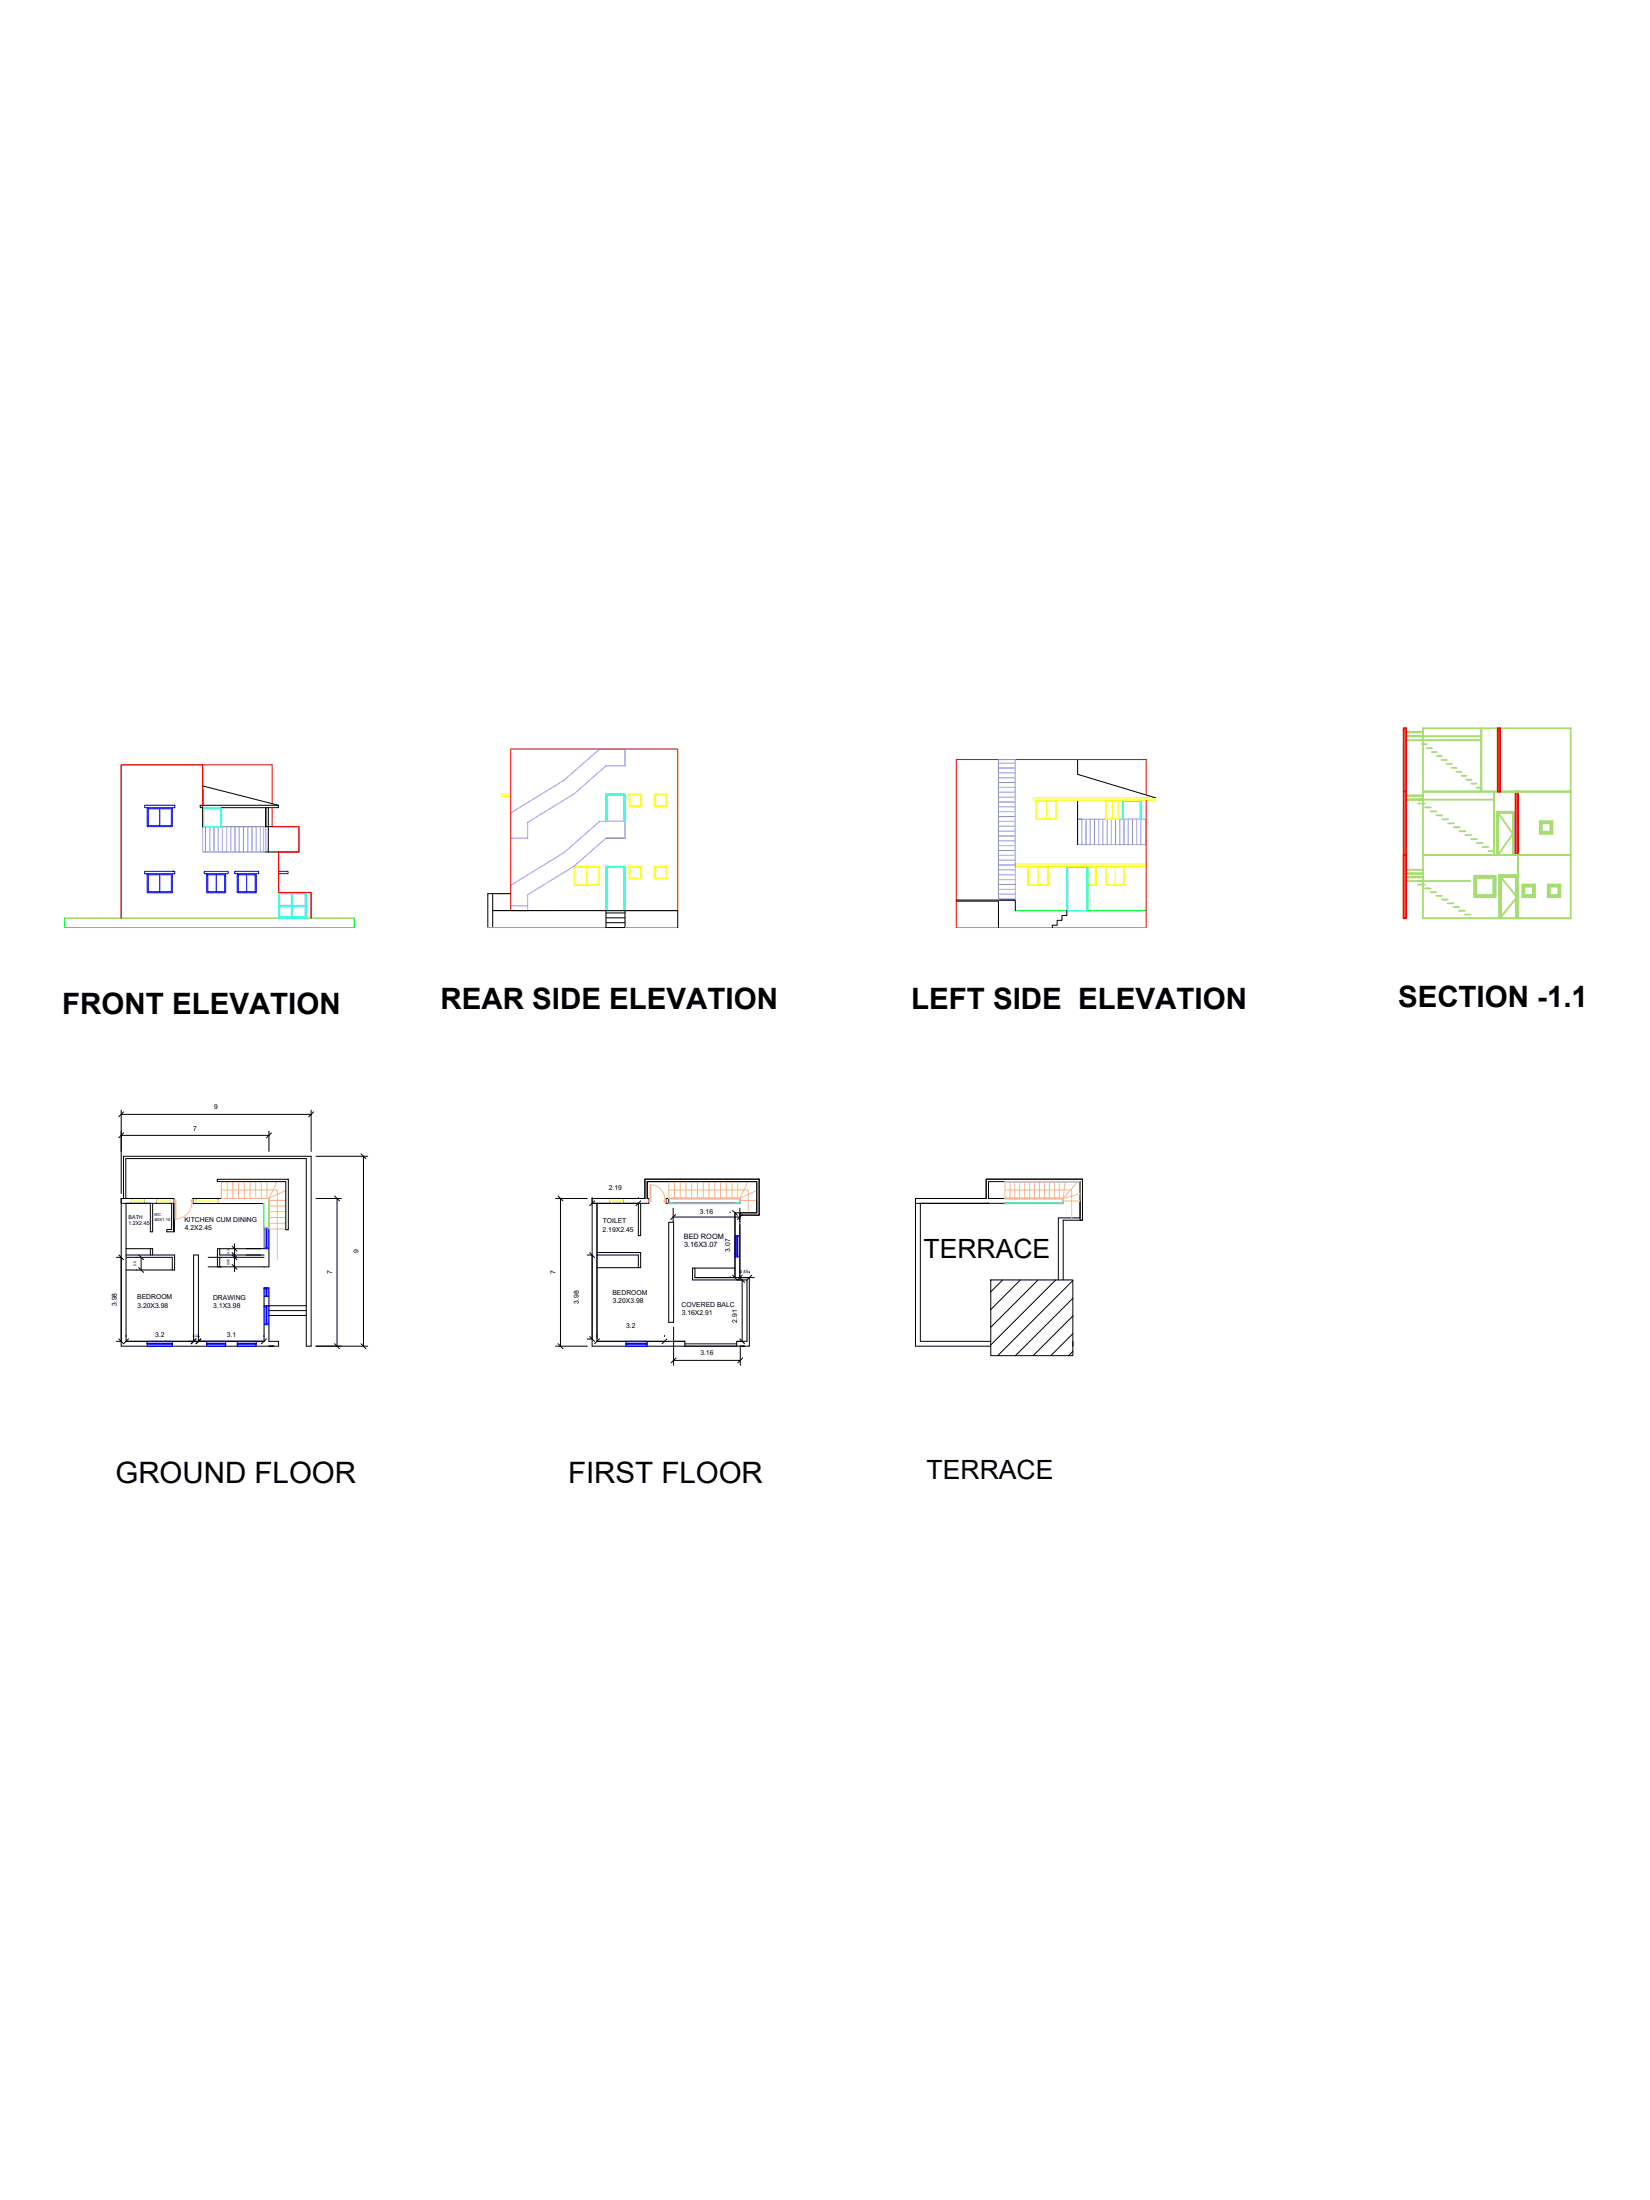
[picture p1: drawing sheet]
<svg xmlns="http://www.w3.org/2000/svg" width="457mm" height="610mm" viewBox="0 0 457 610" stroke-linecap="round" stroke-linejoin="round" font-family="sans-serif">
<!-- layer: 0 -->
<g fill="none" stroke="#000" stroke-width=".28">
<path d="M298.6 210.5v4.1l21.6 6.5M56.2 223.8h-.7v-.7h21.6v.7h-3.5v5.3v-5.3h-12.2M56.2 223.1v-4.4v4.4M56.2 229.1v-17.2h-22.6v42.5M75.4 229.1h7.4v7h-9.2M298.6 221.8v12.2M136.5 252.3h51.3v4.7M136.5 247.6v9.4M141.5 247.6h-6.3v9.4M167.9 252.3v4.7h5.3v-4.7M167.9 255.7h5.3M167.9 254.3h5.3"/>
<path d="M167.9 253h5.3M265 249.4h16.3M265 249.7h11.7M281.3 252.3v-2.9h-4.6v7.6M33.6 307.6v23.1M33.6 308.8h52.6M33.6 314.6h40.9M34.3 308.1l-1.4 1.4M34.3 313.9l-1.4 1.4M74.5 313.4v5.7M75.2 313.9l-1.4 1.4M86.2 307.6v11.5"/>
<path d="M86.9 308.1l-1.4 1.4M100 319.7l1.4 1.4M33.6 332.1v40.9h43.6v-1.3h-2.7v-14.8h-1.3v14.8h-38.3v-38.3h6.8v7.9h.6v-7.9M33.6 332.1h2.9v1.3h-2.9zM33.6 332.1h14.6M34.2 332.1v-11.7h52v52.6h-1.3v-52h-50v11.1M40 332.1h3.5v1.3h-3.5zM43.5 333.4h3.5M47 332.1h1.2v9.2v-7.9h-1.2zM47.6 333.4v7.3h-1.4v.6h2M53.5 332.1h.9v1.4h-.9zM54.4 332.1h5.9"/>
<path d="M54.4 333.5h5.9M60.2 326.8h19.7v14h-.7v-13.4h-19zM73.1 333.5h-12.8v-1.4h14.2v18.9h-16.8M87.6 320.4h14.3M87.6 332.1h7M92.7 331.4l1.4 1.4M93.4 332.1v40.9M100.7 320.4v52.6M154 332.1h8.7M154.6 331.4l1.4 1.4M155.3 332.1v40.9M164.1 332.1v40.9h43.5v-19h-2.6"/>
<path d="M164.1 332.1h.1M164.1 332.1h5v1.3h-5zM164.1 332.1h12.8M164.1 333.4h12.8v9h.6v-9M164.7 332.8l-1.3 1.3M176.9 332.1h.1M177.6 332.8l-1.4 1.3M178.7 332.1h-6.1v1.3h7.2v-1.3h-.5v-4.7h30.4v8.7M185.3 332.1h-.8v1.3h.8M185.3 332.1h19.7v1.3h-19.7M185.3 338.7h1.3v27.7h-1.3zM185.3 332.1v1.3"/>
<path d="M186.5 334.8v3.8M186.5 337.2h18.5M187.2 336.6l-1.3 1.3M202.3 336.1h.1M203 335.4l1.3 1.3M205 334.8v19.2M205.7 336.6l-1.4 1.3M209.7 336.1h-6v17.9M210.4 326.7h-31.7v5.4M210.4 326.7v10h-5.4v-.6h4.7M210.4 326.7v10h-5.4M273.9 332.1h20.7v1.3h-16.1h14.8"/>
<path d="M273.9 332.1h.1M278.5 333.4h-23.5v38.3h19.5M278.5 327.4h20.8M299.3 327.4v10.7h.6v-11.4h-26.6v5.4h-19.6v1.3h20.2M299.3 327.4h-25.4v4.7M299.3 327.4v10.1h-6v17.2M32.2 348.4h1.4v23.3h-1.4M32.9 347.7l1.4 1.4M34.9 348.4h12.8v3.5M34.9 347.8h13.5v4.1h-13.5M34.9 346h7.4v1.8M38.4 347.7l1.4 1.4"/>
<path d="M38.4 351.2l1.4 1.4M39.1 348.4v3.5M41.7 346v1.8M57.7 348.4h15.5M60.9 346v1.8h12.3M60.9 348.4v2.6M64.3 347.7l1.4 1.4M64.3 350.4l1.4 1.3M64.3 345.3l1.4 1.4M64.3 347.1l1.4 1.3M65 347.1v5.3M65 344.7v4.4"/>
<path d="M73.2 346h-12.9v5M162.7 347.8h1.4v23.2h-1.4M163.4 347.1l1.3 1.3M165.4 347.1h12.1v4.2h-.6v-3.5h-11.5v-14.4v38.3h24.4v1.3h14.3v-1.3h2.9v-17h-15.1v-3.3h11.8M165.4 351.3h11.5M192.5 351.4v2.6h11.2M202.3 354h.1M203 353.3l1.3 1.4 1.4-1.4M203.7 354h5.3M204.3 354.7h1.3v17h-1.3M205 354l1.3 1.3M205 352.7h.1"/>
<path d="M207.6 352.7h.1M208.3 353.3l-1.3 1.4M274.5 354.7h22.8v20.9h-22.8zM277.8 354.7l-3.3 3.3M282.7 354.7l-8.2 8.2M287.6 354.7l-13.1 13.1M292.5 354.7l-18 18M294.6 354.7v-16.6h5.3v-11.4h-26.6v5.4h-19.6v40.9h20.8M297.3 354.8l-20.8 20.8M297.3 359.7l-15.9 15.9M32.9 371l1.4 1.3 1.3-1.3M34.9 370.3h.1"/>
<path d="M52.3 371.7h4M53.6 370.3h.1M53.6 371.7v-23.9h1.4v23.9M54.3 371l-1.3 1.3M55 370.3h.1M55.7 371l-1.4 1.3M73.1 370.3h.1M73.8 371l-1.4 1.3M74.5 361.8h10.4M74.5 363.2h10.4M74.5 364.5h10.4M75.9 373h-1.4h1.4"/>
<path d="M87.6 373h14.3M92.7 372.3l1.4 1.4M100 372.3l1.4 1.4M154 373h8.7M154.6 372.3l1.4 1.4M163.4 370.4l1.3 1.3M165.4 370.3h.1M166.1 371l-1.4 1.3M184.1 370.3h.1M184.8 371l-1.3 1.3M186.6 367.8v10.5M186.6 377h18.5"/>
<path d="M187.3 376.3l-1.3 1.3M189.8 372.4h14.3M205 371l1.3 1.3M205.1 373v5.3M205.8 376.3l-1.4 1.3M206.3 373h-1.3h1.3M297.3 364.6l-11 11M297.3 369.5l-6.1 6.1M297.3 374.5l-1.2 1.1M297.3 371.7v1.3"/>
</g>
<circle cx="55" cy="370.3" r=".12" fill="#000" stroke="#000" stroke-width=".28"/>
<!-- layer: PLAN W -->
<g fill="none" stroke="#00f" stroke-width=".28">
<path d="M73.2 340.2h1.3v5.8h-1.3zM73.2 356.9h1.3v2.3h-1.3zM73.7 340.2h.3v.2h-.3zM73.7 345.7h.3v.3h-.3zM73.7 340.4h.3v5.3h-.3zM73.7 358.9h.3v.3h-.3zM73.7 356.9h.3v.3h-.3zM73.7 357.2h.3v1.7h-.3zM203.7 342.4h1.3v5.9h-1.3zM204.2 342.4h.3v.3h-.3zM204.2 348h.3v.3h-.3zM204.2 342.7h.3v5.3h-.3z"/>
<path d="M40.8 371.7h7v1.3h-7zM40.8 372.2h.2v.3h-.2zM41 372.2h6.5v.3h-6.5M47.5 372.2h.3v.3h-.3zM57.3 371.7h5.2v1.3h-5.2zM57.3 372.2h.3v.3h-.3zM57.6 372.2h4.6v.3h-4.6zM62.2 372.2h.3v.3h-.3zM65.7 371.7h5.3v1.3h-5.3zM65.7 372.2h.3v.3h-.3zM66 372.2h4.7v.3h-4.7zM70.7 372.2h.3v.3h-.3z"/>
<path d="M73.2 361.8h1.3v5.3h-1.3zM73.7 361.8h.3v.3h-.3zM73.7 366.8h.3v.3h-.3zM73.7 362.1h.3v4.7h-.3zM173.5 371.7h5.8v1.3h-5.8zM173.5 372.2h.3v.3h-.3zM173.8 372.2h5.2v.3h-5.2zM179 372.2h.3v.3h-.3z"/>
</g>
<!-- layer: 0.45 -->
<path d="M17.9 254.4h80.2v2.6h-80.2zM135.2 257h32.7M136.5 252.3h51.3M173.2 257h14.6M265 257h52.6M281.3 252.3h36.3" fill="none" stroke="#0f0" stroke-width=".28"/>
<!-- layer: ELE W -->
<g fill="none" stroke="#00f" stroke-width=".28">
<path d="M40.8 223.8h7v5.3h-7zM40.8 223.8h-.7v-.7h8.3v.7h-.6M41 224.1h6.5v4.7h-6.5zM44.3 224.1v4.7M40.8 242.1h7v5.3h-7zM40.8 242.1h-.7v-.7h8.3v.7h-.6M41 242.4h6.5v4.7h-6.5zM44.3 242.4v4.7M47.8 241.4h.6M57.3 242.1h5.2v5.3h-5.2zM57.3 242.1h-.7v-.6h6.6v.6h-.7M57.6 242.4h4.6v4.7h-4.6z"/>
<path d="M59.9 242.4v4.7M65.7 242.1h5.3v5.3h-5.3zM65.7 242.1h-.6v-.7h6.6v.7h-.7M66 242.4h4.7v4.7h-4.7zM68.4 242.4v4.7M77.2 241.4h2.6v.7h-2.6"/>
</g>
<!-- layer: DOOR -->
<g fill="none" stroke="#0ff" stroke-width=".28">
<path d="M56.2 223.8h5.2v5.3h-5.2zM56.4 229.1v-5h4.7v5M77.2 236.1v11.2h9M167.9 220h5.3v7.6h-5.3zM168.2 227.6v-7.3h4.7v7.3M311 221.8h5.2v5.2h-5.2zM311.3 227v-5h4.7v5M77.2 247.4h7.7v7h-7.7zM77.5 251.2h3.2v2.9h-3.2zM77.5 247.7h3.2v3.2h-3.2zM81 247.7h3.6v3.2h-3.6zM81 251.2h3.6v2.9h-3.6z"/>
<path d="M295.6 240.1h5.9v12.2h-5.9zM295.9 252.3v-12h5.3v12"/>
</g>
<path d="M77.2 236.1v11.3M86.2 247.3v7.1" fill="none" stroke="#000" stroke-width=".28"/>
<!-- layer: grill -->
<g fill="none" stroke="#7f7fff" stroke-width=".28">
<path d="M276.7 210.5h4.6v38.9h-4.6zM276.7 219.5h4.6M276.7 218.2h4.6M276.7 216.8h4.6M276.7 215.5h4.6M276.7 214.2h4.6M276.7 212.8h4.6M276.7 211.5h4.6M56.2 229.1h17.4v7h-17.4zM56.9 229.1v7M58.1 229.1v7M59.3 229.1h14.3"/>
<path d="M60.5 236.1v-7h-1.2v7h14.3M61.6 229.1v7M62.8 229.1v7M64 229.1v7M65.1 229.1v7M66.3 229.1v7M67.5 229.1v7M68.6 229.1v7M69.8 229.1v7M71 229.1v7M72.1 229.1v7M73 229.1v7"/>
<path d="M141.5 225.3l14.8-9.1 9.9-8.7h7v4.7h-5.3l-8.9 7.8-12.8 7.9v4.4h-4.7zM167.9 232.3h5.3h-5.3M167.9 232.3l-8.9 7.8-12.8 7.8v4.4h-4.7v-7l14.8-9 9.9-8.7h7v4.7M276.7 227.6h4.6M276.7 239.7h4.6M276.7 238.4h4.6M276.7 237h4.6M276.7 235.7h4.6M276.7 234.3h4.6M276.7 233h4.6M276.7 231.6h4.6M276.7 230.3h4.6"/>
<path d="M276.7 228.9h4.6M276.7 226.3h4.6M276.7 224.9h4.6M276.7 223.6h4.6M276.7 222.2h4.6M276.7 220.9h4.6M298.6 227v7h19v-7h-19h1.2v7M300.9 227v7M302.1 227v7M303.3 227v7M304.4 227v7M305.6 227v7"/>
<path d="M306.8 227v7M307.9 227v7M309.1 227v7M310.3 227v7M311.5 227v7M312.6 227v7M313.8 227v7M315 227v7M316.1 227v7M141.5 251h4.7M276.7 249.1h4.6M276.7 247.8h4.6"/>
<path d="M276.7 246.4h4.6M276.7 245.1h4.6M276.7 243.7h4.6M276.7 242.4h4.6M276.7 241h4.6"/>
</g>
<!-- layer: BORDER -->
<path d="M56.2 211.9v11.2M298.6 210.5h19h-52.6v46.5M317.6 210.5v9.8M75.4 223.8v5.3h7.4v7h-5.6v11.2h9v7.1M75.4 222.8v-10.9h-41.8v42.5M317.6 221.8v35.2M141.5 252.3v-44.8h46.3v44.8" fill="none" stroke="#f00" stroke-width=".28"/>
<path d="M56.2 217.8l20.9 5.3M73.6 229.1h1.8M74.3 223.8v12.3" fill="none" stroke="#000" stroke-width=".28"/>
<!-- layer: ELE W -->
<g fill="none" stroke="#ff0" stroke-width=".28">
<path d="M141.5 220h-2.6v.7h2.6M174.3 220h3.5v3.5h-3.5zM174.6 220.3h2.9v2.9h-2.9zM181.3 220h3.5v3.5h-3.5zM181.6 220.3h3v2.9h-3zM281.3 239.4h36.3M287 221.8h5.9v5.2h-5.9zM287 221.8h-.7v-.7h33.9v.7h-27.3M287.3 222h5.3v4.7h-5.3zM289.9 222v4.7M306.4 221.8h3.7v5.2h-3.7zM306.7 222h3.1v4.7h-3.1z"/>
<path d="M308.2 222v4.7M136.5 247.6h5M159 240.1h7.1v5.2h-7.1zM159.3 240.3h6.5v4.7h-6.5zM162.5 240.3v4.7M174.3 240.1h3.5v3.5h-3.5zM174.6 240.3h2.9v3h-2.9zM181.3 240.1h3.5v3.5h-3.5zM181.6 240.3h3v3h-3zM265 240.1h.1M281.3 240.1h36.3h-6M284.7 240.1h5.9v5.2h-5.9z"/>
<path d="M285 240.3h5.3v4.7h-5.3zM287.7 240.3v4.7M301.5 240.1h2.3v5.2h-2.3zM301.7 240.3h1.8v4.7h-1.8zM306.4 240.1h5.2v5.2h-5.2zM306.7 240.3h4.7v4.7h-4.7zM309 240.3v4.7"/>
</g>
<!-- layer: 0.45 -->
<path d="M167.9 240.1h5.3v12.2h-5.3zM168.2 252.3v-12h4.7v12" fill="none" stroke="#0ff" stroke-width=".28"/>
<!-- layer: grill -->
<path d="M295.6 252.3v1.4h-1.3v1.3h-1.4v1.4h-1.3v.6" fill="none" stroke="#000" stroke-width=".28"/>
<!-- layer: A-Wall -->
<path d="M74.5 332.1v8.1h-1.4v-6.7M185.3 332.1h19.7v1.3h-19.7M278.5 332.1h16.1v1.3h-16.1" fill="none" stroke="#6edda5" stroke-width=".5"/>
<!-- layer: A-Glaz -->
<g fill="none" stroke="#ffff7f" stroke-width=".28">
<path d="M36.5 332.4h.2v.7h-.2zM36.7 332.6h3v.3h-3zM37 332.8h2.4M37 332.6v.3M39.4 332.6v.3M39.7 332.4h.3v.7h-.3zM43.5 332.4h.3v.7h-.3zM43.8 332.6h2.9v.3h-2.9zM44.1 332.8h2.3M44.1 332.6v.3M46.4 332.6v.3M46.7 332.4h.3v.7h-.3z"/>
<path d="M54.4 332.4h.3v.7h-.3zM54.7 332.6h5.3v.3h-5.3zM55 332.6v.3M55 332.8h4.7M59.7 332.6v.3M60 332.4h.3v.7h-.3zM169.1 332.4h.3v.7h-.3zM169.4 332.6h2.9v.3h-2.9zM169.7 332.8h2.4M169.7 332.6v.3M172.1 332.6v.3M172.3 332.4h.3v.7h-.3z"/>
</g>
<!-- layer: A-Door -->
<path d="M48.2 332.4h.3v.7h-.3zM48.5 332.6h.3v.2h-.3zM48.5 333.1h.3v4.7h-.3zM52.9 332.6h.3v.2h-.3zM53.2 332.4h.3v.7h-.3zM53.2 333.1a4.7 4.7 0 0 1-4.7 4.7M179.8 332.4h.3v.7h-.3zM180.1 328.3a4.1 4.1 0 0 1 4.1 4.1M180.1 332.7h.3v.3h-.3zM180.1 328.3h.3v4.1h-.3zM183.9 332.7h.3v.3h-.3zM184.2 332.4h.3v.7h-.3z" fill="none" stroke="#ffbf7f" stroke-width=".28"/>
<!-- layer: A-Flor-Strs -->
<g fill="none" stroke="#ffbf7f" stroke-width=".28">
<path d="M61.4 329.8h15.5v19.3M61.4 327.4h17.8v13.1h-4.7v-8.4h-13.1zM62.9 327.4v4.7M64.5 327.4v4.7M66.1 327.4v4.7M67.7 327.4v4.7M69.3 327.4v4.7M70.8 327.4v4.7M72.4 327.4v4.7M74 327.4v4.7M74.5 332.6h4.7M74.5 334.2h4.7"/>
<path d="M74.5 335.8h4.7M74.5 337.4h4.7M74.5 338.9h4.7M76.8 327.4l-2.3 4.7 4.7-2.2M185.3 329.8h22v6.3M185.3 327.4h24.4v5.2h-4.7v-.5h-19.7zM186.9 327.4v4.7M188.5 327.4v4.7M190.1 327.4v4.7M191.7 327.4v4.7M193.3 327.4v4.7M194.9 327.4v4.7"/>
<path d="M196.5 327.4v4.7M198.1 327.4v4.7M199.7 327.4v4.7M201.3 327.4v4.7M202.8 327.4v4.7M204.4 327.4v4.7M207.2 327.4l-2.2 4.7 4.7-2.2M278.5 329.8h18.4v7.7M278.5 327.4h20.8v5.4h-4.7v-.7h-16.1zM279.8 327.4v4.7M281.2 327.4v4.7M282.6 327.4v4.7"/>
<path d="M283.9 327.4v4.7M285.3 327.4v4.7M286.7 327.4v4.7M288 327.4v4.7M289.4 327.4v4.7M290.8 327.4v4.7M292.1 327.4v4.7M293.5 327.4v4.7M295.2 327.4l-.6 4.7 4-4.7M299.3 330.7l-4.7 1.4"/>
</g>
<!-- layer: G-Sect -->
<g fill="#dcdcdc" stroke="#dcdcdc" stroke-width=".28">
<path d="M420 219.4l.6 17.5v-17.5zM420 219.4l.6 17.5h-.6z"/>
<path d="M389 219.4l.6 17.5v-17.5zM389 219.4l.6 17.5h-.6z"/>
<path d="M415 201.8l.7 17.6v-17.6zM415 201.8l.7 17.6h-.7z"/>
<path d="M389 201.8l.6 17.6v-17.6zM389 201.8l.6 17.6h-.6z"/>
<path d="M388.9 236.9l.7 17.5v-17.5zM388.9 236.9l.7 17.5h-.7z"/>
</g>
<g fill="none" stroke="#a5dd6e" stroke-width=".5">
<path d="M389 201.8h.6v52.6h-.7zM389 219.4h.6M389.6 205.1h4.7h-.3M389.6 202.9h4.7h-4.7M391.9 205.1h18.5M391.9 204h2.4h-4.7h20.8M394 206.2h1.4M394.3 219.4h40.9M395.4 207.3h1.4M396.8 208.4h1.3M398.1 209.5h1.4M399.5 210.6h1.4"/>
<path d="M400.9 211.7h1.3M402.2 212.8h1.4M403.6 213.9h1.4M405 215h1.3M406.3 216.1h1.4M407.7 217.2h1.4M409.1 218.3h1.3M410.4 201.8h4.6v17.6h-4.6zM410.4 219.4v-17.6h-16.1v35.1M414 219.4v17.5M415 201.8h20.2v52.6h-14.9M415.7 201.8v17.6"/>
<path d="M420 219.4v17.5M420.6 219.4v23h-5.2v12M388.9 236.9h.7M389.6 220.5h4.7h-4.7M392.9 222.6h2M392.9 221.5h1.4h-4.7h24.4M394.3 236.9v17.5h21.6M394.3 236.9h40.9M394.9 223.7h1.6M396.5 224.8h1.6M398.1 225.9h1.6M399.7 227h1.6"/>
<path d="M401.3 228.1h1.5M402.8 229.2h1.6M404.4 230.3h1.6M406 231.4h1.6M407.6 232.5h1.6M409.2 233.6h1.6M410.8 234.7h1.6M412.4 235.8h1.6M414.8 236.9v-12h4.7v12M415.1 225.2l4.1 5.8-4.1 5.9zM415.1 225.2h4.1v11.7M420.6 236.9v17.5"/>
<path d="M426.7 227.5h3.5v3.5h-3.5zM427 227.8h2.9v3h-2.9zM427.3 228.1h2.3v2.4h-2.3zM389.6 243.1h4.7h-4.7M389.6 242.1h4.7h-4.7M389.6 244.1h4.7M389.6 241h4.7M392.9 245.1h1.9M392.9 244.1h14.6M394.8 246.2h1.6M396.4 247.2h1.6M398 248.2h1.6"/>
<path d="M399.6 249.3h1.5M401.1 250.3h1.6M402.7 251.3h1.6M404.3 252.4h1.6M405.9 253.4h1.6M408.5 242.7h5.9v5.9h-5.9zM408.8 243h5.3v5.3h-5.3zM409.1 243.3h4.7v4.7h-4.7zM415.6 254.4v-11.7h4.7v11.7M415.9 254.4h4.4M415.9 254.4v-11.4h4.1v11.4M415.9 243.1l4.1 5.1"/>
<path d="M420 249l-4.1 5.1M421.8 245.1h3.5v3.5h-3.5zM422.1 245.4h2.9v2.9h-2.9zM422.4 245.7h2.3v2.3h-2.3zM428.9 245.1h3.5v3.5h-3.5zM429.2 245.4h2.9v2.9h-2.9zM429.4 245.7h2.4v2.3h-2.4z"/>
</g>
<path d="M389 201.8h.6v35.1h-.6zM389 219.4h.6M415 201.8h.7v17.6h-.7zM420 219.4h.6v17.5h-.6zM388.9 236.9h.7v17.5h-.7z" fill="none" stroke="#f00" stroke-width=".5"/>
<g font-size="8.2">
<text x="17.3" y="280.9">FRONT ELEVATION</text>
<text x="122.1" y="279.5">REAR SIDE ELEVATION</text>
<text x="252.5" y="279.5">LEFT SIDE ELEVATION</text>
<text x="387.4" y="279.2">SECTION -1.1</text>
<text x="32" y="410.8">GROUND FLOOR</text>
<text x="157.4" y="410.8">FIRST FLOOR</text>
</g>
<g font-size="7.4">
<text x="255.9" y="348.7">TERRACE</text>
<text x="256.8" y="409.8">TERRACE</text>
</g>
<g font-size="2">
<text x="189.5" y="343.2">BED ROOM</text>
<text x="189.5" y="345.6">3.16X3.07</text>
</g>
<g font-size="1.9">
<text x="59.4" y="307.4">9</text>
<text x="53.5" y="313.3">7</text>
<text x="168.7" y="329.8">2.19</text>
<text x="51.1" y="338.7">KITCHEN CUM DINING</text>
<text x="51.2" y="340.9">4.2X2.45</text>
<text x="167" y="341.2">2.19X2.45</text>
<text x="167" y="339">TOILET</text>
<text x="193.9" y="336.3">3.16</text>
<text x="99.4" y="347.2" transform="rotate(-90 99.4 347.2)">9</text>
<text x="202.3" y="346.9" transform="rotate(-90 202.3 346.9)">3.07</text>
<text x="92" y="353.1" transform="rotate(-90 92 353.1)">7</text>
<text x="154" y="353.1" transform="rotate(-90 154 353.1)">7</text>
<text x="169.7" y="358.8">BEDROOM</text>
<text x="32.4" y="361.9" transform="rotate(-90 32.4 361.9)">3.98</text>
<text x="38" y="360.1">BEDROOM</text>
<text x="38.1" y="362.3">3.20X3.98</text>
<text x="59" y="360.1">DRAWING</text>
<text x="59.1" y="362.3">3.1X3.98</text>
<text x="160.4" y="361.2" transform="rotate(-90 160.4 361.2)">3.98</text>
<text x="169.8" y="361.1">3.20X3.98</text>
<text x="188.9" y="362.2">COVERED BALC</text>
<text x="188.9" y="364.4">3.16X2.91</text>
<text x="43" y="370.5">3.2</text>
<text x="62.9" y="370.5">3.1</text>
<text x="173.5" y="368">3.2</text>
<text x="204.3" y="366.5" transform="rotate(-90 204.3 366.5)">2.91</text>
<text x="194.1" y="375.6">3.16</text>
</g>
<g font-size="1.5">
<text x="35.6" y="339.4">1.2X2.45</text>
<text x="35.6" y="337.7">BATH</text>
</g>
<text font-size="1.2" x="205" y="352.7">0.45</text>
<g font-size="1.1">
<text x="42.6" y="338.4">.60X1.10</text>
<text x="42.7" y="337.1">WC</text>
</g>
<g font-size=".9">
<text x="63.6" y="347.5" transform="rotate(-90 63.6 347.5)">0.3</text>
<text x="37.7" y="350.8" transform="rotate(-90 37.7 350.8)">0.6</text>
<text x="63.6" y="350.6" transform="rotate(-90 63.6 350.6)">0.45</text>
<text x="53.4" y="370.5">0.23</text>
</g>
</svg>
